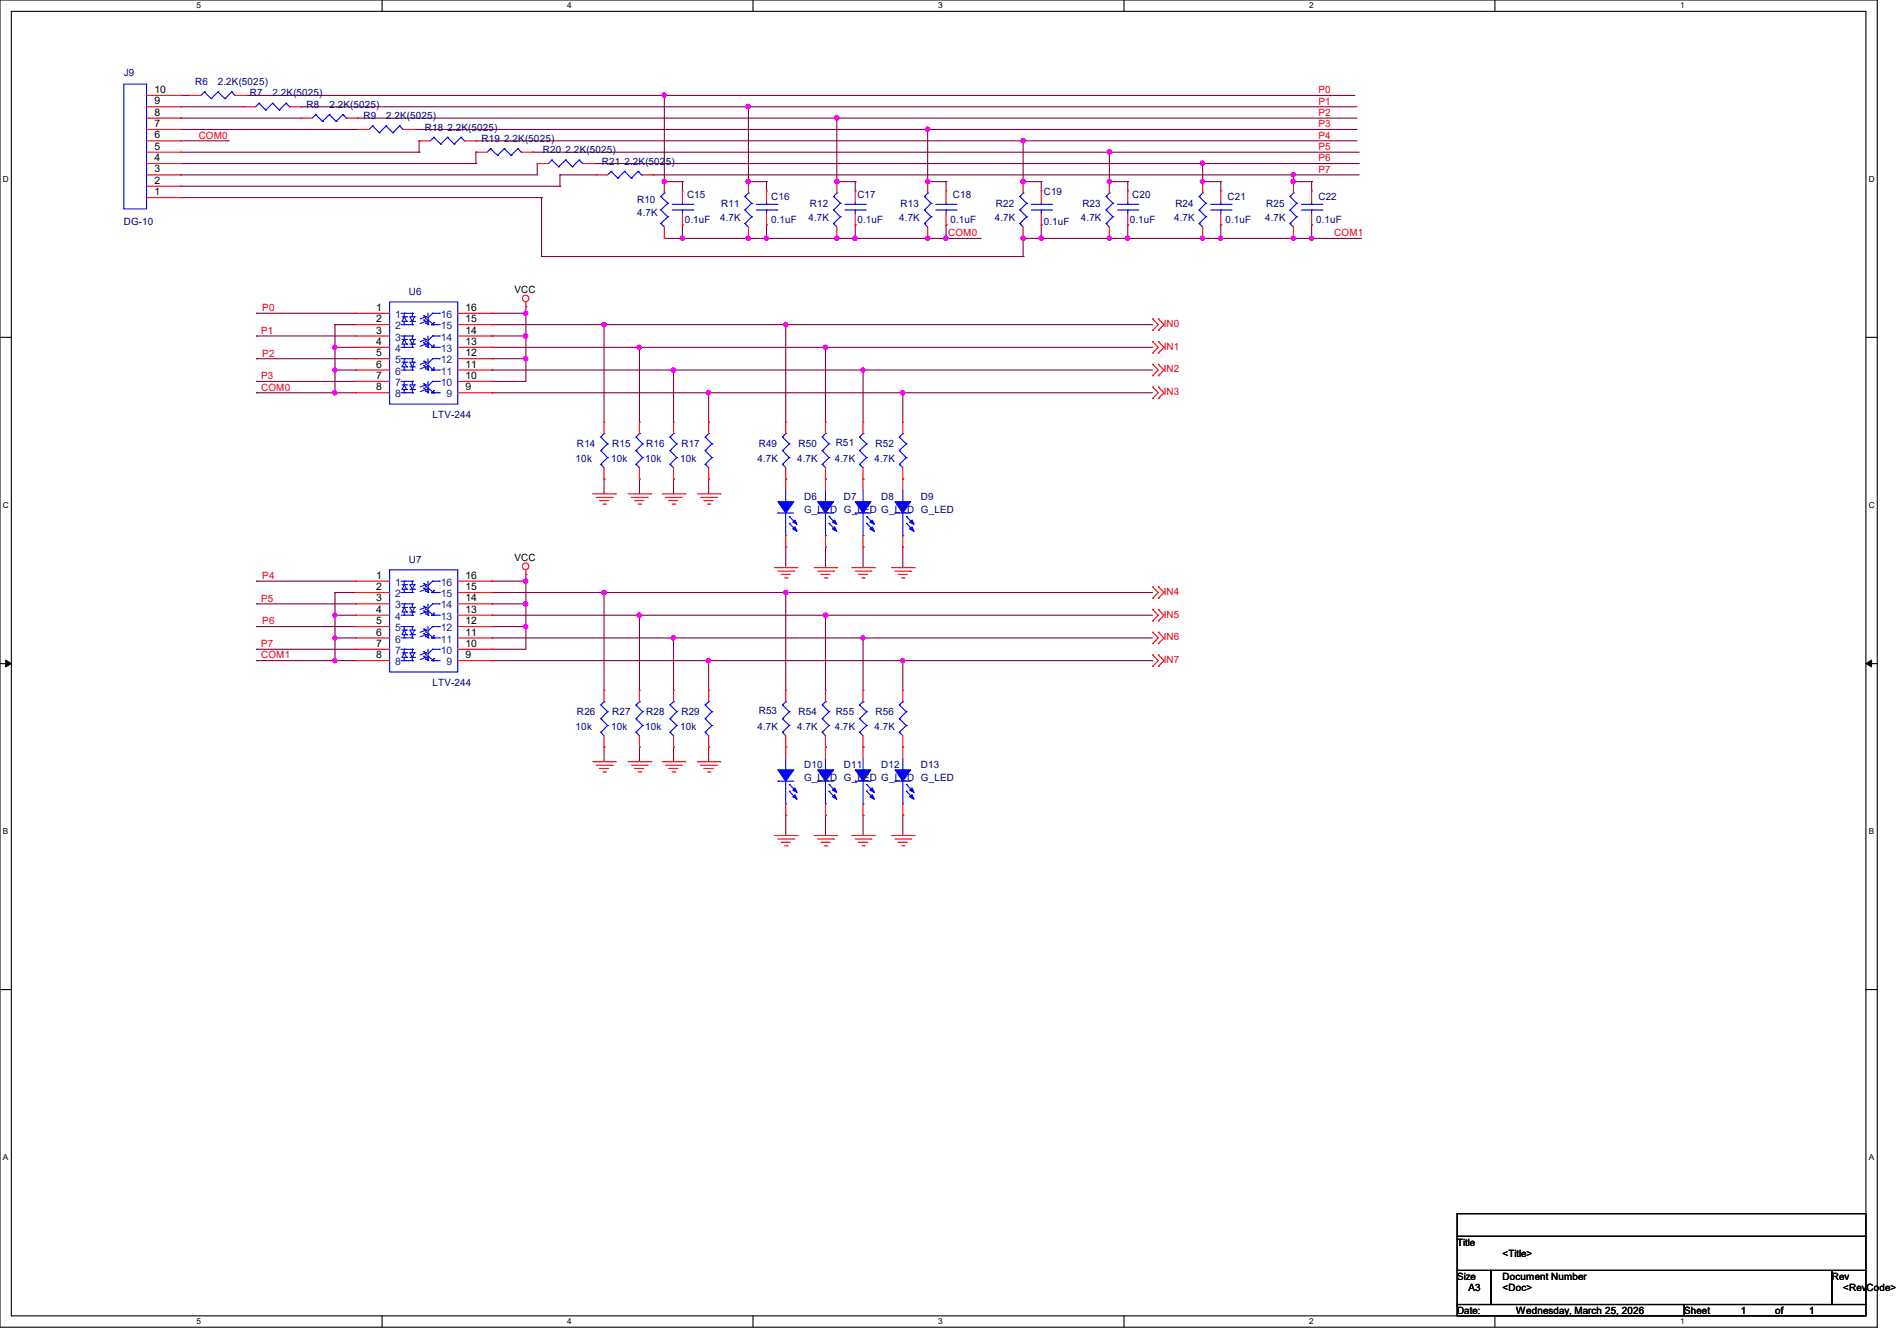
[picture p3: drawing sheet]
<svg xmlns="http://www.w3.org/2000/svg" width="297mm" height="210mm" viewBox="0 0 297 210" stroke-linecap="round" stroke-linejoin="round" font-family="sans-serif">
<path d="M0 0h293.9v207.9h-293.9zM1.8 1.8h290.3v204.3h-290.3z" fill="none" stroke="#000" stroke-width=".17"/>
<g fill="#fff">
<path d="M30.8 .2h.7v1.4h-.7z"/>
<path d="M30.8 206.2h.7v1.4h-.7z"/>
</g>
<path d="M59.8 0v1.8M59.8 206.1v1.8" fill="none" stroke="#000" stroke-width=".17"/>
<g fill="#fff">
<path d="M88.8 .2h.7v1.4h-.7z"/>
<path d="M88.8 206.2h.7v1.4h-.7z"/>
</g>
<path d="M117.9 0v1.8M117.9 206.1v1.8" fill="none" stroke="#000" stroke-width=".17"/>
<g fill="#fff">
<path d="M146.9 .2h.7v1.4h-.7z"/>
<path d="M146.9 206.2h.7v1.4h-.7z"/>
</g>
<path d="M176 0v1.8M176 206.1v1.8" fill="none" stroke="#000" stroke-width=".17"/>
<g fill="#fff">
<path d="M205 .2h.7v1.4h-.7z"/>
<path d="M205 206.2h.7v1.4h-.7z"/>
</g>
<path d="M234.1 0v1.8M234.1 206.1v1.8" fill="none" stroke="#000" stroke-width=".17"/>
<g fill="#fff">
<path d="M263.1 .2h.6v1.4h-.6z"/>
<path d="M263.1 206.2h.6v1.4h-.6z"/>
<path d="M.5 27.3h.9v1.4h-.9z"/>
<path d="M292.6 27.3h.9v1.4h-.9z"/>
<path d="M.5 78.4h.9v1.4h-.9z"/>
<path d="M292.6 78.4h.9v1.4h-.9z"/>
</g>
<path d="M0 52.8h1.8M292.1 52.8h1.8" fill="none" stroke="#000" stroke-width=".17"/>
<g fill="#fff">
<path d="M.5 129.5h.8v1.4h-.8z"/>
<path d="M292.6 129.5h.8v1.4h-.8z"/>
</g>
<path d="M0 103.9h1.8M292.1 103.9h1.8" fill="none" stroke="#000" stroke-width=".17"/>
<path d="M.9 103.4l.9 .5-.9 .5zM292.1 103.9l.9-.5v1z" fill="#000" stroke="#000" stroke-width=".16"/>
<g fill="#fff">
<path d="M.5 180.5h.8v1.4h-.8z"/>
<path d="M292.6 180.5h.8v1.4h-.8z"/>
</g>
<path d="M0 155h1.8M292.1 155h1.8M228.1 190.1h64v3.5h-64zM228.1 193.6h64v5.4h-64zM228.1 199h5.4v5.3h-5.4zM233.5 199h53.3v5.3h-53.3zM286.8 199h5.3v5.3h-5.3zM228.1 204.3h35.6v1.8h-35.6zM263.7 204.3h28.4v1.8h-28.4z" fill="none" stroke="#000" stroke-width=".17"/>
<g fill="none" stroke="#800040" stroke-width=".17">
<path d="M28.3 14.9h.1M28.3 16.7h.1M28.3 18.5h.1M28.3 14.9h1.4M28.3 16.7h9.9M28.3 18.5h18.8M38.6 14.9h.1M38.6 14.9h173.5M47.1 16.7h.1M47.1 16.7h165.4M56 18.5h.1M56 18.5h156.5"/>
<path d="M104 14.9h.1M104 14.9v13.5M117.2 16.7h.1M117.2 16.7v11.7M131 18.5h.1M131 18.5v9.9M28.3 20.3h.1M28.3 27.4h.1M28.3 29.2h.1M28.3 30.9h56.5M28.3 20.3h27.7M28.3 23.8h37.3"/>
<path d="M28.3 25.6h46.2M28.3 22.1h7.4M28.3 29.2h59.4M35.7 22.1h.1M64.9 20.3h.1M64.9 20.3h147.6M65.6 23.8h.1M65.6 22.1h.1M65.6 22.1v1.7M74.5 22.1h.1M74.5 25.6h.1M74.5 23.8h.1"/>
<path d="M74.5 22.1h138M74.5 23.8v1.8M83.4 23.8h.1M83.4 23.8h129.4M84.1 25.6h.1M84.1 25.6v1.8h-55.8M84.8 30.9h.1M84.8 30.9v9.3M87.7 27.4h.1M87.7 29.2h.1M87.7 27.4h5.6M87.7 27.4v1.8"/>
<path d="M93 25.6h.1M93 25.6h119.8M102.2 27.4h.1M102.2 27.4h110.6M104 37.3h.1M104 28.4h.1M104 37.3h49.5M104 28.4h2.8M106.8 35.2h.1M106.8 28.4h.1M106.8 37.3h.1M106.8 28.4v1.5"/>
<path d="M106.8 35.2v2.1M117.2 37.3h.1M117.2 28.4h.1M117.2 28.4h2.8M120 35.2h.1M120 28.4h.1M120 37.3h.1M120 28.4v1.5M120 35.2v2.1M131 37.3h.1M131 28.4h.1M131 28.4h2.9"/>
<path d="M133.9 35.2h.1M133.9 28.4h.1M133.9 37.3h.1M133.9 28.4v1.5M133.9 35.2v2.1M145.2 37.3h.1M145.2 28.4h.1M145.2 20.3h.1M145.2 28.4h2.9M145.2 20.3v8.1M148.1 35.2h.1M148.1 28.4h.1"/>
<path d="M148.1 28.4v1.5M148.1 35.2v2.1M153.5 37.3h.1M160.2 37.3h.1M160.2 22.1h.1M160.2 28.4h.1M160.2 22.1v6.3M160.2 37.3v2.9M160.2 37.3h53M160.2 28.4h2.8M163 35.2h.1M163 28.4h.1"/>
<path d="M163 37.3h.1M163 28.4v1.5M163 35.2v2.1M173.7 37.3h.1M173.7 28.4h.1M173.7 23.8h.1M173.7 28.4h2.9M173.7 23.8v4.6M176.6 35.2h.1M176.6 28.4h.1M176.6 37.3h.1M176.6 28.4v1.5"/>
<path d="M176.6 35.2v2.1M188.3 37.3h.1M188.3 28.4h.1M188.3 25.6h.1M188.3 28.4h2.8M188.3 25.6v2.8M191.1 35.2h.1M191.1 28.4h.1M191.1 37.3h.1M191.1 28.4v1.5M191.1 35.2v2.1M202.5 27.4h.1"/>
<path d="M202.5 37.3h.1M202.5 28.4h.1M202.5 28.4h2.9M202.5 27.4v1M205.4 35.2h.1M205.4 37.3h.1M205.4 28.4h.1M205.4 28.4v1.5M205.4 35.2v2.1M40.2 49.1h.1M40.2 52.6h.1M40.2 56.2h.1"/>
<path d="M40.2 59.7h.1M40.2 49.1h15.5M40.2 52.6h15.5M40.2 56.2h15.5M40.2 59.7h15.5M52.5 50.8h.1M52.5 54.4h.1M52.5 58h.1M52.5 50.8h3.2M52.5 54.4h3.2M52.5 58h3.2M52.5 50.8v10.7"/>
<path d="M77 50.8h.1M77 54.4h.1M77 58h.1M77 59.7h.1M77 49.1h.1M77 52.6h.1M77 56.2h.1M77 50.8h103.5M77 54.4h103.5M77 58h103.5M77 49.1h5.3M77 52.6h5.3"/>
<path d="M77 56.2h5.3M82.3 52.6h.1M82.3 49.1h.1M82.3 48h.1M82.3 56.2h.1M82.3 48v11.7h-5.3M84.8 40.2h.1M84.8 40.2h75.4M94.6 50.8h.1M94.6 50.8v15.3M100.1 54.4h.1M100.1 54.4v11.7"/>
<path d="M105.5 58h.1M105.5 58v8.1M123 50.8h.1M123 50.8v15.3M129.2 54.4h.1M129.2 54.4v11.7M135.1 58h.1M135.1 58v8.1M160.2 40.2h.1M40.2 61.5h.1M40.2 61.5h15.5M52.5 61.5h.1"/>
<path d="M77 61.5h.1M77 61.5h103.5M94.6 75h.1M94.6 75v2.3M100.1 75h.1M100.1 75v2.3M105.5 75h.1M105.5 75v2.3M111 61.5h.1M111 75h.1M111 61.5v4.6M111 75v2.3"/>
<path d="M141.4 61.5h.1M141.4 61.5v4.6M40.2 91h.1M40.2 94.6h.1M40.2 98.1h.1M40.2 91h15.5M40.2 94.6h15.5M40.2 98.1h15.5M52.5 99.9h.1M52.5 96.4h.1M52.5 92.8h.1M52.5 92.8v10.7"/>
<path d="M52.5 99.9h3.2M52.5 92.8h3.2M52.5 96.4h3.2M77 91h.1M77 94.6h.1M77 98.1h.1M77 92.8h.1M77 96.4h.1M77 99.9h.1M77 99.9h103.5M77 92.8h103.5M77 96.4h103.5"/>
<path d="M77 91h5.3M77 94.6h5.3M77 98.1h5.3M82.3 98.1h.1M82.3 94.6h.1M82.3 91h.1M82.3 90h.1M82.3 90v11.7h-5.3M94.6 92.8h.1M94.6 92.8v15.3M100.1 96.4h.1M100.1 96.4v11.7"/>
<path d="M105.5 99.9h.1M105.5 99.9v8.2M123 85.7h.1M123 92.8h.1M123 85.7v3.2M123 92.8v15.3M129.2 85.7h.1M129.2 96.4h.1M129.2 85.7v3.2M129.2 96.4v11.7M135.1 85.7h.1M135.1 99.9h.1"/>
<path d="M135.1 85.7v3.2M135.1 99.9v8.2M141.4 85.7h.1M141.4 85.7v3.2M40.2 103.5h.1M40.2 101.7h.1M40.2 103.5h15.5M40.2 101.7h15.5M52.5 103.5h.1M77 101.7h.1M77 103.5h.1M77 103.5h103.5"/>
<path d="M94.6 117h.1M94.6 117v2.3M100.1 117h.1M100.1 117v2.3M105.5 117h.1M105.5 117v2.3M111 103.5h.1M111 117h.1M111 103.5v4.6M111 117v2.3M141.4 103.5h.1M141.4 103.5v4.6"/>
<path d="M123 127.7h.1M123 127.7v3.2M129.2 127.7h.1M129.2 127.7v3.2M135.1 127.7h.1M135.1 127.7v3.2M141.4 127.7h.1M141.4 127.7v3.2"/>
</g>
<g fill="#f0f" stroke="#f0f" stroke-width=".17">
<circle cx="160.2" cy="37.3" r=".34"/>
<circle cx="110.9" cy="61.5" r=".34"/>
<circle cx="82.3" cy="52.6" r=".34"/>
<circle cx="52.4" cy="54.4" r=".33"/>
<circle cx="52.4" cy="58" r=".33"/>
<circle cx="52.4" cy="61.5" r=".33"/>
<circle cx="123" cy="50.8" r=".34"/>
<circle cx="129.2" cy="54.4" r=".34"/>
<circle cx="135.1" cy="58" r=".33"/>
<circle cx="141.3" cy="61.5" r=".33"/>
<circle cx="82.3" cy="56.2" r=".34"/>
<circle cx="82.3" cy="49.1" r=".34"/>
<circle cx="94.6" cy="50.8" r=".34"/>
<circle cx="100.1" cy="54.4" r=".34"/>
<circle cx="105.4" cy="58" r=".34"/>
<circle cx="202.5" cy="27.3" r=".34"/>
<circle cx="104" cy="28.4" r=".33"/>
<circle cx="104" cy="14.9" r=".33"/>
<circle cx="106.8" cy="37.3" r=".34"/>
<circle cx="120" cy="37.3" r=".33"/>
<circle cx="117.1" cy="37.3" r=".34"/>
<circle cx="117.1" cy="28.4" r=".34"/>
<circle cx="133.9" cy="37.3" r=".34"/>
<circle cx="131" cy="37.3" r=".34"/>
<circle cx="148.1" cy="37.3" r=".34"/>
<circle cx="145.2" cy="37.3" r=".34"/>
<circle cx="163" cy="37.3" r=".34"/>
<circle cx="176.5" cy="37.3" r=".34"/>
<circle cx="173.7" cy="37.3" r=".34"/>
<circle cx="191.1" cy="37.3" r=".33"/>
<circle cx="188.3" cy="37.3" r=".34"/>
<circle cx="117.1" cy="16.7" r=".34"/>
<circle cx="205.3" cy="37.3" r=".33"/>
<circle cx="202.5" cy="37.3" r=".34"/>
<circle cx="173.7" cy="23.8" r=".34"/>
<circle cx="188.3" cy="25.6" r=".34"/>
<circle cx="131" cy="18.5" r=".34"/>
<circle cx="145.2" cy="20.2" r=".34"/>
<circle cx="160.2" cy="22" r=".34"/>
<circle cx="160.2" cy="28.4" r=".34"/>
<circle cx="145.2" cy="28.4" r=".34"/>
<circle cx="131" cy="28.4" r=".34"/>
<circle cx="173.7" cy="28.4" r=".34"/>
<circle cx="188.3" cy="28.4" r=".34"/>
<circle cx="202.5" cy="28.4" r=".34"/>
<circle cx="52.4" cy="96.4" r=".33"/>
<circle cx="52.4" cy="99.9" r=".33"/>
<circle cx="52.4" cy="103.5" r=".33"/>
<circle cx="123" cy="92.8" r=".34"/>
<circle cx="129.2" cy="96.4" r=".34"/>
<circle cx="135.1" cy="99.9" r=".33"/>
<circle cx="141.3" cy="103.5" r=".33"/>
<circle cx="82.3" cy="98.1" r=".34"/>
<circle cx="82.3" cy="91" r=".34"/>
<circle cx="94.6" cy="92.8" r=".34"/>
<circle cx="100.1" cy="96.4" r=".34"/>
<circle cx="105.4" cy="99.9" r=".34"/>
<circle cx="110.9" cy="103.5" r=".34"/>
<circle cx="82.3" cy="94.6" r=".34"/>
</g>
<g fill="none" stroke="#f00" stroke-width=".17">
<path d="M22.9 14.9h5.4M22.9 16.7h5.4M22.9 18.5h5.4M28.3 18.5h.1M28.3 16.7h.1M28.3 14.9h.1M29.7 14.9h.1M29.7 14.9h1.8M36.8 14.9h1.8M38.2 16.7h.1M38.2 16.7h1.8M38.6 14.9h.1"/>
<path d="M45.3 16.7h1.8M47.1 16.7h.1M47.1 18.5h.1M47.1 18.5h1.8M54.2 18.5h1.8M56 18.5h.1M22.9 22.1h5.4M22.9 25.6h5.4M22.9 23.8h5.4M22.9 27.4h5.4M22.9 30.9h5.4M22.9 29.2h5.4"/>
<path d="M22.9 20.3h5.4M28.3 30.9h.1M28.3 29.2h.1M28.3 27.4h.1M28.3 25.6h.1M28.3 23.8h.1M28.3 22.1h.1M28.3 20.3h.1M56 20.3h.1M56 20.3h1.8M63.1 20.3h1.8M64.9 20.3h.1"/>
<path d="M65.6 22.1h.1M65.6 22.1h1.8M72.7 22.1h1.8M74.5 22.1h.1M74.5 23.8h.1M74.5 23.8h1.8M81.6 23.8h1.8M83.4 23.8h.1M84.1 25.6h.1M84.1 25.6h1.8M91.2 25.6h1.8M93 25.6h.1"/>
<path d="M93.3 27.4h.1M93.3 27.4h1.8M100.5 27.4h1.7M102.2 27.4h.1M104 37.3h.1M104 28.4h.1M104 28.4v1.8M104 35.6v1.7M106.8 29.9h.1M106.8 35.2h.1M106.8 29.9v1.8M106.8 33.4v1.8"/>
<path d="M117.2 37.3h.1M117.2 28.4h.1M117.2 28.4v1.8M117.2 35.6v1.7M120 29.9h.1M120 35.2h.1M120 29.9v1.8M120 33.4v1.8M131 37.3h.1M131 28.4h.1M131 28.4v1.8M131 35.6v1.7"/>
<path d="M133.9 29.9h.1M133.9 35.2h.1M133.9 29.9v1.8M133.9 33.4v1.8M145.2 37.3h.1M145.2 28.4h.1M145.2 28.4v1.8M145.2 35.6v1.7M148.1 29.9h.1M148.1 35.2h.1M148.1 29.9v1.8M148.1 33.4v1.8"/>
<path d="M160.2 37.3h.1M160.2 28.4h.1M160.2 28.4v1.8M160.2 35.6v1.7M163 29.9h.1M163 35.2h.1M163 29.9v1.8M163 33.4v1.8M173.7 37.3h.1M173.7 28.4h.1M173.7 28.4v1.8M173.7 35.6v1.7"/>
<path d="M176.6 29.9h.1M176.6 35.2h.1M176.6 29.9v1.8M176.6 33.4v1.8M188.3 37.3h.1M188.3 28.4h.1M188.3 28.4v1.8M188.3 35.6v1.7M191.1 29.9h.1M191.1 35.2h.1M191.1 29.9v1.8M191.1 33.4v1.8"/>
<path d="M202.5 37.3h.1M202.5 28.4h.1M202.5 28.4v1.8M202.5 35.6v1.7M205.4 29.9h.1M205.4 35.2h.1M205.4 29.9v1.8M205.4 33.4v1.8M55.7 49.1h.1M55.7 50.8h.1M55.7 52.6h.1M55.7 54.4h.1"/>
<path d="M55.7 56.2h.1M55.7 58h.1M55.7 59.7h.1M55.7 49.1h5.3M55.7 50.8h5.3M55.7 52.6h5.3M55.7 54.4h5.3M55.7 56.2h5.3M55.7 58h5.3M55.7 59.7h5.3M71.7 49.1h5.3M71.7 50.8h5.3"/>
<path d="M71.7 52.6h5.3M71.7 54.4h5.3M71.7 56.2h5.3M71.7 58h5.3M71.7 59.7h5.3M77 49.1h.1M77 50.8h.1M77 52.6h.1M77 54.4h.1M77 56.2h.1M77 58h.1M77 59.7h.1"/>
<path d="M82.3 48h.1M82.3 47.3v.7M180.5 51.7h.1M180.5 50h.1M180.5 55.3h.1M180.5 53.5h.1M180.5 58.8h.1M180.5 57.1h.1M180.5 50l.9 .8-.9 .9M180.5 53.5l.9 .9-.9 .9M180.5 57.1l.9 .9-.9 .8M181.4 51.7h.1"/>
<path d="M181.4 50h.1M181.4 55.3h.1M181.4 53.5h.1M181.4 58.8h.1M181.4 57.1h.1M181.4 50l.8 .8-.8 .9M181.4 53.5l.8 .9-.8 .9M181.4 57.1l.8 .9-.8 .8M55.7 61.5h.1M55.7 61.5h5.3M71.7 61.5h5.3M77 61.5h.1"/>
<path d="M92.8 77.3h3.6M93.3 77.9h2.5M93.9 78.4h.1M93.9 78.4h1.4M94.4 79h.4M94.6 75h.1M94.6 66.1h.1M94.6 66.1v1.8M94.6 73.2v1.8M94.8 79h.1M95.8 77.9h.1M96.4 77.3h.1"/>
<path d="M98.3 77.3h3.6M98.8 77.9h2.5M99.4 78.4h.1M99.4 78.4h1.4M99.9 79h.4M100.1 75h.1M100.1 66.1h.1M100.1 66.1v1.8M100.1 73.2v1.8M100.3 79h.1M101.3 77.9h.1M101.9 77.3h.1"/>
<path d="M103.7 77.3h3.5M104.2 77.9h2.5M104.7 78.4h.1M104.7 78.4h1.4M105.2 79h.4M105.5 75h.1M105.5 66.1h.1M105.5 66.1v1.8M105.5 73.2v1.8M105.6 79h.1M106.7 77.9h.1M107.2 77.3h.1"/>
<path d="M109.2 77.3h3.5M109.7 77.9h2.5M110.2 78.4h.1M110.2 78.4h1.5M110.8 79h.3M111 75h.1M111 66.1h.1M111 66.1v1.8M111 73.2v1.8M111.1 79h.1M112.2 77.9h.1M112.7 77.3h.1"/>
<path d="M123 75h.1M123 66.1h.1M123 66.1v1.8M123 73.2v3.6M129.2 75h.1M129.2 66.1h.1M129.2 66.1v1.8M129.2 73.2v3.6M135.1 75h.1M135.1 66.1h.1M135.1 66.1v1.8M135.1 73.2v3.6"/>
<path d="M141.4 75h.1M141.4 66.1h.1M141.4 66.1v1.8M141.4 73.2v3.6M180.5 62.4h.1M180.5 60.6h.1M180.5 60.6l.9 .9-.9 .9M181.4 62.4h.1M181.4 60.6h.1M181.4 60.6l.8 .9-.8 .9M55.7 91h.1M55.7 92.8h.1"/>
<path d="M55.7 94.6h.1M55.7 96.4h.1M55.7 98.1h.1M55.7 99.9h.1M55.7 91h5.3M55.7 92.8h5.3M55.7 94.6h5.3M55.7 96.4h5.3M55.7 98.1h5.3M55.7 99.9h5.3M71.7 91h5.3M71.7 92.8h5.3"/>
<path d="M71.7 94.6h5.3M71.7 96.4h5.3M71.7 98.1h5.3M71.7 99.9h5.3M77 91h.1M77 92.8h.1M77 94.6h.1M77 96.4h.1M77 98.1h.1M77 99.9h.1M82.3 90h.1M82.3 89.2v.8"/>
<path d="M121.2 88.9h3.6M121.8 89.5h2.5M122.3 90h.1M122.3 90h1.4M122.9 90.5h.3M123 85.7h.1M123 83.9v1.8M123.2 90.5h.1M124.3 89.5h.1M124.8 88.9h.1M127.5 88.9h3.5M128 89.5h2.5"/>
<path d="M128.6 90h.1M128.6 90h1.4M129.1 90.5h.4M129.2 85.7h.1M129.2 83.9v1.8M129.5 90.5h.1M130.5 89.5h.1M131 88.9h.1M133.3 88.9h3.6M133.9 89.5h2.5M134.4 90h.1M134.4 90h1.4"/>
<path d="M135 90.5h.3M135.1 85.7h.1M135.1 83.9v1.8M135.3 90.5h.1M136.4 89.5h.1M136.9 88.9h.1M139.6 88.9h3.5M140.1 89.5h2.5M140.6 90h.1M140.6 90h1.5M141.2 90.5h.3M141.4 85.7h.1"/>
<path d="M141.4 83.9v1.8M141.5 90.5h.1M142.6 89.5h.1M143.1 88.9h.1M180.5 93.7h.1M180.5 91.9h.1M180.5 97.2h.1M180.5 95.5h.1M180.5 99h.1M180.5 91.9l.9 .9-.9 .9M180.5 95.5l.9 .9-.9 .8M180.5 99l.9 .9-.9 .9"/>
<path d="M181.4 93.7h.1M181.4 91.9h.1M181.4 97.2h.1M181.4 95.5h.1M181.4 99h.1M181.4 91.9l.8 .9-.8 .9M181.4 95.5l.8 .9-.8 .8M181.4 99l.8 .9-.8 .9M55.7 101.7h.1M55.7 103.5h.1M55.7 101.7h5.3M55.7 103.5h5.3"/>
<path d="M71.7 101.7h5.3M71.7 103.5h5.3M77 101.7h.1M77 103.5h.1M92.8 119.3h3.6M93.3 119.8h2.5M94.6 117h.1M94.6 108.1h.1M94.6 108.1v1.8M94.6 115.2v1.8M95.8 119.8h.1M96.4 119.3h.1"/>
<path d="M98.3 119.3h3.6M98.8 119.8h2.5M100.1 117h.1M100.1 108.1h.1M100.1 108.1v1.8M100.1 115.2v1.8M101.3 119.8h.1M101.9 119.3h.1M103.7 119.3h3.5M104.2 119.8h2.5M105.5 117h.1M105.5 108.1h.1"/>
<path d="M105.5 108.1v1.8M105.5 115.2v1.8M106.7 119.8h.1M107.2 119.3h.1M109.2 119.3h3.5M109.7 119.8h2.5M111 117h.1M111 108.1h.1M111 108.1v1.8M111 115.2v1.8M112.2 119.8h.1M112.7 119.3h.1"/>
<path d="M123 117h.1M123 108.1h.1M123 108.1v1.8M123 115.2v3.6M129.2 117h.1M129.2 108.1h.1M129.2 108.1v1.8M129.2 115.2v3.6M135.1 117h.1M135.1 108.1h.1M135.1 108.1v1.8M135.1 115.2v3.6"/>
<path d="M141.4 117h.1M141.4 108.1h.1M141.4 108.1v1.8M141.4 115.2v3.6M180.5 100.8h.1M180.5 104.4h.1M180.5 102.6h.1M180.5 102.6l.9 .9-.9 .9M181.4 100.8h.1M181.4 104.4h.1M181.4 102.6h.1M181.4 102.6l.8 .9-.8 .9"/>
<path d="M93.9 120.4h.1M93.9 120.4h1.4M94.4 120.9h.4M94.8 120.9h.1M99.4 120.4h.1M99.4 120.4h1.4M99.9 120.9h.4M100.3 120.9h.1M104.7 120.4h.1M104.7 120.4h1.4M105.2 120.9h.4M105.6 120.9h.1"/>
<path d="M110.2 120.4h.1M110.2 120.4h1.5M110.8 120.9h.3M111.1 120.9h.1M121.2 130.9h3.6M121.8 131.4h2.5M122.3 131.9h.1M122.3 131.9h1.4M122.9 132.5h.3M123 127.7h.1M123 125.9v1.8M123.2 132.5h.1"/>
<path d="M124.3 131.4h.1M124.8 130.9h.1M127.5 130.9h3.5M128 131.4h2.5M128.6 131.9h.1M128.6 131.9h1.4M129.1 132.5h.4M129.2 127.7h.1M129.2 125.9v1.8M129.5 132.5h.1M130.5 131.4h.1M131 130.9h.1"/>
<path d="M133.3 130.9h3.6M133.9 131.4h2.5M134.4 131.9h.1M134.4 131.9h1.4M135 132.5h.3M135.1 127.7h.1M135.1 125.9v1.8M135.3 132.5h.1M136.4 131.4h.1M136.9 130.9h.1M139.6 130.9h3.5M140.1 131.4h2.5"/>
<path d="M140.6 131.9h.1M140.6 131.9h1.5M141.2 132.5h.3M141.4 127.7h.1M141.4 125.9v1.8M141.5 132.5h.1M142.6 131.4h.1M143.1 130.9h.1"/>
<circle cx="82.3" cy="46.7" r=".51"/>
<circle cx="82.3" cy="88.7" r=".51"/>
</g>
<g fill="none" stroke="#00f" stroke-width=".17">
<path d="M19.4 13.2h3.5v19.5h-3.5zM32 14.4h.1M32 14.4l-.5 .5M32 14.4l1.1 1.1M33.1 15.5h.1M34.1 14.4h.1M34.1 14.4l-1 1.1M34.1 14.4l1.1 1.1M35.2 15.5h.1M36.3 14.4h.1M36.3 14.4l-1.1 1.1M36.3 14.4l.5 .5"/>
<path d="M36.8 14.9h.1M40.6 16.2h.1M40.6 16.2l-.6 .5M40.6 16.2l1 1M41.6 17.2h.1M42.7 16.2h.1M42.7 16.2l-1.1 1M42.7 16.2l1 1M43.7 17.2h.1M44.8 16.2h.1M44.8 16.2l-1.1 1M44.8 16.2l.5 .5"/>
<path d="M45.3 16.7h.1M49.4 17.9h.1M49.4 17.9l-.5 .6M49.4 17.9l1.1 1.1M50.5 19h.1M51.6 17.9h.1M51.6 17.9l-1.1 1.1M51.6 17.9l1 1.1M52.6 19h.1M53.7 17.9h.1M53.7 17.9l-1.1 1.1M53.7 17.9l.5 .6"/>
<path d="M54.2 18.5h.1M58.3 19.7h.1M58.3 19.7l-.5 .6M58.3 19.7l1.1 1.1M60.5 19.7h.1M60.5 19.7l-1.1 1.1M60.5 19.7l1 1.1M62.6 19.7h.1M62.6 19.7l-1.1 1.1M62.6 19.7l.5 .6M59.4 20.8h.1M61.5 20.8h.1"/>
<path d="M63.1 20.3h.1M67.9 21.5h.1M67.9 21.5l-.5 .6M67.9 21.5l1.1 1.1M69 22.6h.1M70.1 21.5h.1M70.1 21.5l-1.1 1.1M70.1 21.5l1 1.1M71.1 22.6h.1M72.2 21.5h.1M72.2 21.5l-1.1 1.1M72.2 21.5l.5 .6"/>
<path d="M72.7 22.1h.1M76.8 23.3h.1M76.8 23.3l-.5 .5M76.8 23.3l1.1 1M77.9 24.3h.1M79 23.3h.1M79 23.3l-1.1 1M79 23.3l1 1M80 24.3h.1M81.1 23.3h.1M81.1 23.3l-1.1 1M81.1 23.3l.5 .5"/>
<path d="M81.6 23.8h.1M86.4 25.1h.1M86.4 25.1l-.5 .5M86.4 25.1l1.1 1M87.5 26.1h.1M88.6 25.1h.1M88.6 25.1l-1.1 1M88.6 25.1l1 1M89.6 26.1h.1M90.7 25.1h.1M90.7 25.1l-1.1 1M90.7 25.1l.5 .5"/>
<path d="M91.2 25.6h.1M95.7 26.8h.1M95.7 26.8l-.6 .6M95.7 26.8l1 1.1M96.7 27.9h.1M97.8 26.8h.1M97.8 26.8l-1.1 1.1M97.8 26.8l1 1.1M98.8 27.9h.1M99.9 26.8h.1M99.9 26.8l-1.1 1.1M99.9 26.8l.6 .6"/>
<path d="M100.5 27.4h.1M103.5 35h.1M103.5 32.9h.1M103.5 30.8h.1M103.5 35l.5 .6M103.5 32.9l1.1 1.1M103.5 30.8l1.1 1M104 30.2h.1M104 30.2l-.5 .6M104.6 34h.1M104.6 31.8h.1M104.6 34l-1.1 1"/>
<path d="M104.6 31.8l-1.1 1.1M105.2 32.9h3.3M105.2 32h3.3M106.8 32h.1M106.8 32.9h.1M106.8 31.7v.3M106.8 32.9v.5M108.5 32.9h.1M108.5 32h.1M116.6 35h.1M116.6 32.9h.1M116.6 30.8h.1"/>
<path d="M116.6 35l.6 .6M116.6 32.9l1.1 1.1M116.6 30.8l1.1 1M117.2 30.2h.1M117.2 30.2l-.6 .6M117.7 34h.1M117.7 31.8h.1M117.7 34l-1.1 1M117.7 31.8l-1.1 1.1M118.4 32.9h3.2M118.4 32h3.2M120 32h.1"/>
<path d="M120 32.9h.1M120 31.7v.3M120 32.9v.5M121.6 32.9h.1M121.6 32h.1M130.5 35h.1M130.5 32.9h.1M130.5 30.8h.1M130.5 35l.5 .6M130.5 32.9l1.1 1.1M130.5 30.8l1.1 1M131 30.2h.1"/>
<path d="M131 30.2l-.5 .6M131.6 34h.1M131.6 31.8h.1M131.6 34l-1.1 1M131.6 31.8l-1.1 1.1M132.3 32.9h3.2M132.3 32h3.2M133.9 32h.1M133.9 32.9h.1M133.9 31.7v.3M133.9 32.9v.5M135.5 32.9h.1"/>
<path d="M135.5 32h.1M144.7 35h.1M144.7 32.9h.1M144.7 30.8h.1M144.7 35l.5 .6M144.7 32.9l1.1 1.1M144.7 30.8l1.1 1M145.2 30.2h.1M145.2 30.2l-.5 .6M145.8 34h.1M145.8 31.8h.1M145.8 31.8l-1.1 1.1"/>
<path d="M145.8 34l-1.1 1M146.5 32.9h3.2M146.5 32h3.2M148.1 32h.1M148.1 32.9h.1M148.1 31.7v.3M148.1 32.9v.5M149.7 32.9h.1M149.7 32h.1M159.7 35h.1M159.7 32.9h.1M159.7 30.8h.1"/>
<path d="M159.7 35l.5 .6M159.7 32.9l1 1.1M159.7 30.8l1 1M160.2 30.2h.1M160.2 30.2l-.5 .6M160.7 34h.1M160.7 31.8h.1M160.7 34l-1 1M160.7 31.8l-1 1.1M161.5 32.9h3.1M161.5 32h3.1M163 32h.1"/>
<path d="M163 32.9h.1M163 31.7v.3M163 32.9v.5M164.6 32.9h.1M164.6 32h.1M173.2 35h.1M173.2 32.9h.1M173.2 30.8h.1M173.2 35l.5 .6M173.2 32.9l1 1.1M173.2 30.8l1 1M173.7 30.2h.1"/>
<path d="M173.7 30.2l-.5 .6M174.2 34h.1M174.2 31.8h.1M174.2 34l-1 1M174.2 31.8l-1 1.1M175 32.9h3.1M175 32h3.1M176.6 32h.1M176.6 32.9h.1M176.6 31.7v.3M176.6 32.9v.5M178.1 32.9h.1"/>
<path d="M178.1 32h.1M187.7 35h.1M187.7 32.9h.1M187.7 30.8h.1M187.7 35l.6 .6M187.7 32.9l1.1 1.1M187.7 30.8l1.1 1M188.3 30.2h.1M188.3 30.2l-.6 .6M188.8 34h.1M188.8 31.8h.1M188.8 34l-1.1 1"/>
<path d="M188.8 31.8l-1.1 1.1M189.5 32.9h3.2M189.5 32h3.2M191.1 32h.1M191.1 32.9h.1M191.1 31.7v.3M191.1 32.9v.5M192.7 32.9h.1M192.7 32h.1M202 35h.1M202 32.9h.1M202 30.8h.1"/>
<path d="M202 35l.5 .6M202 32.9l1 1.1M202 30.8l1 1M202.5 30.2h.1M202.5 30.2l-.5 .6M203 34h.1M203 31.8h.1M203 34l-1 1M203 31.8l-1 1.1M203.8 32.9h3.2M203.8 32h3.2M205.4 32h.1"/>
<path d="M205.4 32.9h.1M205.4 31.7v.3M205.4 32.9v.5M207 32.9h.1M207 32h.1M61 47.3h10.7v16h-10.7zM62.8 49.1h1.8M62.8 50.8h1.8M62.8 54.4h1.8M62.8 52.6h1.8M62.8 56.2h1.8M62.8 58h1.8"/>
<path d="M62.8 59.7h1.8M62.9 49.6h.8M62.9 53.2h.8M62.9 56.7h.8M63.3 49.1h.1M63.3 50.8h.1M63.3 49.6h.1M63.3 53.2h.1M63.3 56.7h.1M63.3 52.6h.1M63.3 54.4h.1M63.3 56.2h.1"/>
<path d="M63.3 58h.1M63.3 59.7h.1M63.3 49.1v.5M63.3 50.3v.5M63.3 52.6v.6M63.3 53.9v.5M63.3 56.2v.5M63.3 57.4v.6M63.3 59.7v.6M63.3 49.6l-.4 .7h.8M63.3 49.6l.4 .7M63.3 53.2l.4 .7"/>
<path d="M63.3 53.2l-.4 .7h.8M63.3 56.7l.4 .7M63.3 56.7l-.4 .7h.8M63.7 50.3h.1M63.7 49.6h.1M63.7 53.9h.1M63.7 53.2h.1M63.7 57.4h.1M63.7 56.7h.1M64.2 50.3h.7M64.2 53.9h.7M64.2 57.4h.7"/>
<path d="M64.6 49.1h.1M64.6 50.8h.1M64.6 54.4h.1M64.6 52.6h.1M64.6 56.2h.1M64.6 58h.1M64.6 59.7h.1M64.6 50.3h.1M64.6 53.9h.1M64.6 57.4h.1M64.6 49.1v.5M64.6 50.3v.5"/>
<path d="M64.6 52.6v.6M64.6 53.9v.5M64.6 56.2v.5M64.6 57.4v.6M64.6 59.7v.6M64.9 50.3h.1M64.9 49.6h.1M64.9 53.2h.1M64.9 53.9h.1M64.9 56.7h.1M64.9 57.4h.1M64.9 49.6h-.7l.4 .7"/>
<path d="M64.9 49.6l-.3 .7M64.9 53.2l-.3 .7M64.9 53.2h-.7l.4 .7M64.9 56.7l-.3 .7M64.9 56.7h-.7l.4 .7M66.3 49.4h.1M66.3 50.1h.1M66.3 53.7h.1M66.3 53h.1M66.3 56.6h.1M66.3 57.2h.1M66.3 49.4l.4 .2"/>
<path d="M66.3 50.1l.4 .2M66.3 53.7l.4 .2M66.3 53l.4 .2M66.3 56.6l.4 .1M66.3 57.2l.4 .2M66.7 49.6h.1M66.7 50h.1M66.7 50.3h.1M66.7 50.7h.1M66.7 53.9h.1M66.7 53.2h.1M66.7 53.5h.1"/>
<path d="M66.7 54.2h.1M66.7 57.8h.1M66.7 57.1h.1M66.7 56.7h.1M66.7 57.4h.1M66.7 49.6v.4M66.7 50.3v.4M66.7 53.2v.3M66.7 53.9v.3M66.7 56.7v.4M66.7 57.4v.4M66.7 49.6l-.9 .4"/>
<path d="M66.7 50.3l-.9 .4M66.7 53.9l-.9 .3M66.7 53.2l-.9 .3M66.7 56.7l-.9 .4M66.7 57.4l-.9 .4M67 50.8h.1M67 50.1h.1M67 53.7h.1M67 54.4h.1M67 57.2h.1M67 58h.1M67 49.1v1.7"/>
<path d="M67 52.6v1.8M67 56.2v1.8M67 59.7v1.8M67 50.1l.9 .7M67 53.7l.9 .7M67 57.2l.9 .8M67.6 50.8h.1M67.6 54.4h.1M67.6 58h.1M67.6 50.8h1.2M67.6 54.4h1.2M67.6 58h1.2"/>
<path d="M67.7 49.1h.1M67.7 52.6h.1M67.7 56.2h.1M67.7 59.7h.1M67.7 49.1h1.1M67.7 49.1l-.7 .7M67.7 52.6h1.1M67.7 52.6l-.7 .7M67.7 56.2h1.1M67.7 56.2l-.7 .7M67.7 59.7l-.7 .8M67.7 59.7h1.1"/>
<path d="M67.9 50.8h.1M67.9 50.5h.1M67.9 54.4h.1M67.9 54.1h.1M67.9 58h.1M67.9 57.6h.1M67.9 50.5v.3M67.9 54.1v.3M67.9 57.6v.4M68.8 49.1h.1M68.8 50.8h.1M68.8 54.4h.1"/>
<path d="M68.8 52.6h.1M68.8 56.2h.1M68.8 58h.1M68.8 59.7h.1M62.8 61.5h1.8M62.9 60.3h.8M63.3 60.3h.1M63.3 61.5h.1M63.3 61v.5M63.3 60.3l.4 .7M63.3 60.3l-.4 .7h.8M63.7 61h.1"/>
<path d="M63.7 60.3h.1M64.2 61h.7M64.6 61.5h.1M64.6 61h.1M64.6 61v.5M64.9 60.3h.1M64.9 61h.1M64.9 60.3l-.3 .7M64.9 60.3h-.7l.4 .7M66.3 60.8h.1M66.3 60.1h.1M66.3 60.8l.4 .2"/>
<path d="M66.3 60.1l.4 .2M66.7 61h.1M66.7 60.3h.1M66.7 61.3h.1M66.7 60.6h.1M66.7 60.3v.3M66.7 61v.3M66.7 61l-.9 .3M66.7 60.3l-.9 .3M67 61.5h.1M67 60.8h.1M67 60.8l.9 .7"/>
<path d="M67.6 61.5h.1M67.6 61.5h1.2M67.9 61.2h.1M67.9 61.5h.1M67.9 61.2v.3M68.8 61.5h.1M94.1 72.7h.1M94.1 70.6h.1M94.1 68.5h.1M94.1 72.7l.5 .5M94.1 70.6l1 1.1M94.1 68.5l1 1"/>
<path d="M94.6 67.9h.1M94.6 67.9l-.5 .6M95.1 71.7h.1M95.1 69.5h.1M95.1 71.7l-1 1M95.1 69.5l-1 1.1M99.6 72.7h.1M99.6 70.6h.1M99.6 68.5h.1M99.6 72.7l.5 .5M99.6 70.6l1 1.1M99.6 68.5l1 1"/>
<path d="M100.1 67.9h.1M100.1 67.9l-.5 .6M100.6 71.7h.1M100.6 69.5h.1M100.6 71.7l-1 1M100.6 69.5l-1 1.1M104.9 72.7h.1M104.9 70.6h.1M104.9 68.5h.1M104.9 72.7l.6 .5M104.9 70.6l1.1 1.1M104.9 68.5l1.1 1"/>
<path d="M105.5 67.9h.1M105.5 67.9l-.6 .6M106 71.7h.1M106 69.5h.1M106 71.7l-1.1 1M106 69.5l-1.1 1.1M110.4 72.7h.1M110.4 70.6h.1M110.4 68.5h.1M110.4 72.7l.6 .5M110.4 70.6l1.1 1.1M110.4 68.5l1.1 1"/>
<path d="M111 67.9h.1M111 67.9l-.6 .6M111.5 71.7h.1M111.5 69.5h.1M111.5 71.7l-1.1 1M111.5 69.5l-1.1 1.1M122.5 72.7h.1M122.5 70.6h.1M122.5 68.5h.1M122.5 72.7l.5 .5M122.5 70.6l1.1 1.1M122.5 68.5l1.1 1"/>
<path d="M123 78.6h.1M123 67.9h.1M123 76.8v1.8M123 67.9l-.5 .6M123.6 71.7h.1M123.6 69.5h.1M123.6 71.7l-1.1 1M123.6 69.5l-1.1 1.1M128.7 72.7h.1M128.7 70.6h.1M128.7 68.5h.1M128.7 72.7l.5 .5"/>
<path d="M128.7 70.6l1.1 1.1M128.7 68.5l1.1 1M129.2 67.9h.1M129.2 78.6h.1M129.2 67.9l-.5 .6M129.2 76.8v1.8M129.8 71.7h.1M129.8 69.5h.1M129.8 71.7l-1.1 1M129.8 69.5l-1.1 1.1M134.6 72.7h.1M134.6 70.6h.1"/>
<path d="M134.6 68.5h.1M134.6 72.7l.5 .5M134.6 70.6l1.1 1.1M134.6 68.5l1.1 1M135.1 67.9h.1M135.1 78.6h.1M135.1 76.8v1.8M135.1 67.9l-.5 .6M135.7 71.7h.1M135.7 69.5h.1M135.7 71.7l-1.1 1M135.7 69.5l-1.1 1.1"/>
<path d="M140.8 72.7h.1M140.8 70.6h.1M140.8 68.5h.1M140.8 72.7l.6 .5M140.8 70.6l1.1 1.1M140.8 68.5l1.1 1M141.4 78.6h.1M141.4 67.9h.1M141.4 76.8v1.8M141.4 67.9l-.6 .6M141.9 71.7h.1M141.9 69.5h.1"/>
<path d="M141.9 71.7l-1.1 1M141.9 69.5l-1.1 1.1M61 89.2h10.7v16h-10.7zM62.8 91h1.8M62.8 92.8h1.8M62.8 96.4h1.8M62.8 94.6h1.8M62.8 98.1h1.8M62.8 99.9h1.8M62.9 91.6h.8M62.9 95.1h.8M62.9 98.7h.8"/>
<path d="M63.3 91h.1M63.3 92.8h.1M63.3 91.6h.1M63.3 95.1h.1M63.3 98.7h.1M63.3 94.6h.1M63.3 96.4h.1M63.3 98.1h.1M63.3 99.9h.1M63.3 91.6l-.4 .7h.8M63.3 91v.6M63.3 92.3v.5"/>
<path d="M63.3 94.6v.5M63.3 95.8v.6M63.3 98.1v.6M63.3 99.4v.5M63.3 91.6l.4 .7M63.3 95.1l.4 .7M63.3 95.1l-.4 .7h.8M63.3 98.7l.4 .7M63.3 98.7l-.4 .7h.8M63.7 92.3h.1M63.7 91.6h.1M63.7 95.8h.1"/>
<path d="M63.7 95.1h.1M63.7 99.4h.1M63.7 98.7h.1M64.2 92.3h.7M64.2 95.8h.7M64.2 99.4h.7M64.6 91h.1M64.6 92.8h.1M64.6 96.4h.1M64.6 94.6h.1M64.6 98.1h.1M64.6 99.9h.1"/>
<path d="M64.6 92.3h.1M64.6 95.8h.1M64.6 99.4h.1M64.6 91v.6M64.6 92.3v.5M64.6 94.6v.5M64.6 95.8v.6M64.6 98.1v.6M64.6 99.4v.5M64.9 92.3h.1M64.9 91.6h.1M64.9 95.1h.1"/>
<path d="M64.9 95.8h.1M64.9 98.7h.1M64.9 99.4h.1M64.9 91.6h-.7l.4 .7M64.9 91.6l-.3 .7M64.9 95.1l-.3 .7M64.9 95.1h-.7l.4 .7M64.9 98.7l-.3 .7M64.9 98.7h-.7l.4 .7M66.3 91.4h.1M66.3 92.1h.1M66.3 95.7h.1"/>
<path d="M66.3 95h.1M66.3 98.5h.1M66.3 99.2h.1M66.3 91.4l.4 .2M66.3 92.1l.4 .2M66.3 95.7l.4 .1M66.3 95l.4 .1M66.3 98.5l.4 .2M66.3 99.2l.4 .2M66.7 91.6h.1M66.7 91.9h.1M66.7 92.3h.1"/>
<path d="M66.7 92.6h.1M66.7 95.8h.1M66.7 95.1h.1M66.7 95.5h.1M66.7 96.2h.1M66.7 99.7h.1M66.7 99h.1M66.7 98.7h.1M66.7 99.4h.1M66.7 91.6l-.9 .3M66.7 91.6v.3M66.7 92.3v.3"/>
<path d="M66.7 95.1v.4M66.7 95.8v.4M66.7 98.7v.3M66.7 99.4v.3M66.7 92.3l-.9 .3M66.7 95.8l-.9 .4M66.7 95.1l-.9 .4M66.7 98.7l-.9 .3M66.7 99.4l-.9 .3M67 92.8h.1M67 92.1h.1M67 95.7h.1"/>
<path d="M67 96.4h.1M67 99.2h.1M67 99.9h.1M67 91v1.8M67 94.6v1.8M67 98.1v1.8M67 92.1l.9 .7M67 95.7l.9 .7M67 99.2l.9 .7M67.6 92.8h.1M67.6 96.4h.1M67.6 99.9h.1"/>
<path d="M67.6 92.8h1.2M67.6 96.4h1.2M67.6 99.9h1.2M67.7 91h.1M67.7 94.6h.1M67.7 98.1h.1M67.7 91h1.1M67.7 91l-.7 .7M67.7 94.6h1.1M67.7 94.6l-.7 .7M67.7 98.1h1.1M67.7 98.1l-.7 .7"/>
<path d="M67.9 92.8h.1M67.9 92.5h.1M67.9 96.4h.1M67.9 96h.1M67.9 99.9h.1M67.9 99.6h.1M67.9 92.5v.3M67.9 96v.4M67.9 99.6v.3M68.8 91h.1M68.8 92.8h.1M68.8 96.4h.1"/>
<path d="M68.8 94.6h.1M68.8 98.1h.1M68.8 99.9h.1M121.8 80.3h.1M121.8 80.3h2.5M123 83.9h.1M123 80.3v3.6M123.6 80.9h.1M123.6 82h.1M123.6 80.9l1 1.1M123.6 82l1 1M128 80.3h.1"/>
<path d="M128 80.3h2.5M129.2 83.9h.1M129.2 80.3v3.6M129.8 80.9h.1M129.8 82h.1M129.8 80.9l1.1 1.1M129.8 82l1.1 1M133.9 80.3h.1M133.9 80.3h2.5M135.1 83.9h.1M135.1 80.3v3.6M135.7 80.9h.1"/>
<path d="M135.7 82h.1M135.7 80.9l1 1.1M135.7 82l1 1M140.1 80.3h.1M140.1 80.3h2.5M141.4 83.9h.1M141.4 80.3v3.6M141.9 80.9h.1M141.9 82h.1M141.9 80.9l1.1 1.1M141.9 82l1.1 1M62.8 101.7h1.8"/>
<path d="M62.8 103.5h1.8M62.9 102.2h.8M63.3 102.2h.1M63.3 101.7h.1M63.3 103.5h.1M63.3 101.7v.5M63.3 103v.5M63.3 102.2l.4 .8M63.3 102.2l-.4 .8h.8M63.7 103h.1M63.7 102.2h.1M64.2 103h.7"/>
<path d="M64.6 101.7h.1M64.6 103.5h.1M64.6 103h.1M64.6 101.7v.5M64.6 103v.5M64.9 102.2h.1M64.9 103h.1M64.9 102.2l-.3 .8M64.9 102.2h-.7l.4 .8M66.3 102.8h.1M66.3 102.1h.1M66.3 102.8l.4 .2"/>
<path d="M66.3 102.1l.4 .1M66.7 103h.1M66.7 102.2h.1M66.7 103.3h.1M66.7 102.6h.1M66.7 102.2v.4M66.7 103v.3M66.7 103l-.9 .3M66.7 102.2l-.9 .4M67 103.5h.1M67 102.8h.1M67 101.7v1.8"/>
<path d="M67 102.8l.9 .7M67.6 103.5h.1M67.6 103.5h1.2M67.7 101.7h.1M67.7 101.7l-.7 .7M67.7 101.7h1.1M67.9 103.1h.1M67.9 103.5h.1M67.9 103.1v.4M68.8 101.7h.1M68.8 103.5h.1M94.1 114.7h.1"/>
<path d="M94.1 112.6h.1M94.1 110.4h.1M94.1 114.7l.5 .5M94.1 112.6l1 1M94.1 110.4l1 1.1M94.6 109.9h.1M94.6 109.9l-.5 .5M95.1 113.6h.1M95.1 111.5h.1M95.1 113.6l-1 1.1M95.1 111.5l-1 1.1M99.6 114.7h.1"/>
<path d="M99.6 112.6h.1M99.6 110.4h.1M99.6 114.7l.5 .5M99.6 112.6l1 1M99.6 110.4l1 1.1M100.1 109.9h.1M100.1 109.9l-.5 .5M100.6 113.6h.1M100.6 111.5h.1M100.6 113.6l-1 1.1M100.6 111.5l-1 1.1M104.9 114.7h.1"/>
<path d="M104.9 112.6h.1M104.9 110.4h.1M104.9 114.7l.6 .5M104.9 112.6l1.1 1M104.9 110.4l1.1 1.1M105.5 109.9h.1M105.5 109.9l-.6 .5M106 113.6h.1M106 111.5h.1M106 113.6l-1.1 1.1M106 111.5l-1.1 1.1M110.4 114.7h.1"/>
<path d="M110.4 112.6h.1M110.4 110.4h.1M110.4 114.7l.6 .5M110.4 112.6l1.1 1M110.4 110.4l1.1 1.1M111 109.9h.1M111 109.9l-.6 .5M111.5 113.6h.1M111.5 111.5h.1M111.5 113.6l-1.1 1.1M111.5 111.5l-1.1 1.1M122.5 114.7h.1"/>
<path d="M122.5 112.6h.1M122.5 110.4h.1M122.5 114.7l.5 .5M122.5 112.6l1.1 1M122.5 110.4l1.1 1.1M123 109.9h.1M123 109.9l-.5 .5M123 118.8v1.8M123.6 113.6h.1M123.6 111.5h.1M123.6 113.6l-1.1 1.1M123.6 111.5l-1.1 1.1"/>
<path d="M128.7 114.7h.1M128.7 112.6h.1M128.7 110.4h.1M128.7 114.7l.5 .5M128.7 112.6l1.1 1M128.7 110.4l1.1 1.1M129.2 109.9h.1M129.2 118.8v1.8M129.2 109.9l-.5 .5M129.8 113.6h.1M129.8 111.5h.1M129.8 113.6l-1.1 1.1"/>
<path d="M129.8 111.5l-1.1 1.1M134.6 114.7h.1M134.6 112.6h.1M134.6 110.4h.1M134.6 114.7l.5 .5M134.6 112.6l1.1 1M134.6 110.4l1.1 1.1M135.1 109.9h.1M135.1 109.9l-.5 .5M135.1 118.8v1.8M135.7 113.6h.1M135.7 111.5h.1"/>
<path d="M135.7 113.6l-1.1 1.1M135.7 111.5l-1.1 1.1M140.8 114.7h.1M140.8 112.6h.1M140.8 110.4h.1M140.8 114.7l.6 .5M140.8 112.6l1.1 1M140.8 110.4l1.1 1.1M141.4 109.9h.1M141.4 109.9l-.6 .5M141.4 118.8v1.8M141.9 113.6h.1"/>
<path d="M141.9 111.5h.1M141.9 113.6l-1.1 1.1M141.9 111.5l-1.1 1.1M121.8 122.3h.1M121.8 122.3h2.5M123 120.6h.1M123 125.9h.1M123 122.3v3.6M123.6 122.9h.1M123.6 123.9h.1M123.6 122.9l1 1M123.6 123.9l1 1.1"/>
<path d="M128 122.3h.1M128 122.3h2.5M129.2 120.6h.1M129.2 125.9h.1M129.2 122.3v3.6M129.8 122.9h.1M129.8 123.9h.1M129.8 122.9l1.1 1M129.8 123.9l1.1 1.1M133.9 122.3h.1M133.9 122.3h2.5M135.1 120.6h.1"/>
<path d="M135.1 125.9h.1M135.1 122.3v3.6M135.7 122.9h.1M135.7 123.9h.1M135.7 122.9l1 1M135.7 123.9l1 1.1M140.1 122.3h.1M140.1 122.3h2.5M141.4 120.6h.1M141.4 125.9h.1M141.4 122.3v3.6M141.9 122.9h.1"/>
<path d="M141.9 123.9h.1M141.9 122.9l1.1 1M141.9 123.9l1.1 1.1"/>
</g>
<g fill="#00f" stroke="#00f" stroke-width=".17">
<path d="M133.9 120.6h2.5l-1.3 1.7z" fill-rule="evenodd"/>
<path d="M136.2 124.8l.4-.3 .3 .7z" fill-rule="evenodd"/>
<path d="M136.2 123.7l.4-.3 .3 .7z" fill-rule="evenodd"/>
<path d="M128 120.6h2.5l-1.3 1.7z" fill-rule="evenodd"/>
<path d="M130.7 124.5l.3 .7-.7-.4z" fill-rule="evenodd"/>
<path d="M130.7 123.4l.3 .7-.7-.4z" fill-rule="evenodd"/>
<path d="M140.1 78.6h2.5l-1.2 1.7z" fill-rule="evenodd"/>
<path d="M142.4 82.8l.4-.3 .3 .7z" fill-rule="evenodd"/>
<path d="M142.4 81.8l.4-.4 .3 .7z" fill-rule="evenodd"/>
<path d="M121.8 120.6h2.5l-1.3 1.7z" fill-rule="evenodd"/>
<path d="M124.5 124.5l.3 .7-.7-.4z" fill-rule="evenodd"/>
<path d="M124.5 123.4l.3 .7-.7-.4z" fill-rule="evenodd"/>
<path d="M128 78.6h2.5l-1.3 1.7z" fill-rule="evenodd"/>
<path d="M130.7 82.5l.3 .7-.7-.4z" fill-rule="evenodd"/>
<path d="M130.7 81.4l.3 .7-.7-.3z" fill-rule="evenodd"/>
<path d="M133.9 78.6h2.5l-1.3 1.7z" fill-rule="evenodd"/>
<path d="M136.2 82.8l.4-.3 .3 .7z" fill-rule="evenodd"/>
<path d="M136.2 81.8l.4-.4 .3 .7z" fill-rule="evenodd"/>
<path d="M121.8 78.6h2.5l-1.3 1.7z" fill-rule="evenodd"/>
<path d="M124.5 82.5l.3 .7-.7-.4z" fill-rule="evenodd"/>
<path d="M124.5 81.4l.3 .7-.7-.3z" fill-rule="evenodd"/>
<path d="M140.1 120.6h2.5l-1.2 1.7z" fill-rule="evenodd"/>
<path d="M142.4 124.8l.4-.3 .3 .7z" fill-rule="evenodd"/>
<path d="M142.4 123.7l.4-.3 .3 .7z" fill-rule="evenodd"/>
</g>
<g font-size="1.6" fill="#000080">
<text x="19.4" y="11.9">J9</text>
<text x="30.6" y="13.3">R6</text>
<text x="34.1" y="13.3">2.2K(5025)</text>
<text x="39.1" y="15.1">R7</text>
<text x="42.7" y="15.1">2.2K(5025)</text>
<text x="48" y="16.9">R8</text>
<text x="51.6" y="16.9">2.2K(5025)</text>
<text x="56.9" y="18.7">R9</text>
<text x="60.5" y="18.7">2.2K(5025)</text>
<text x="66.5" y="20.4">R18 2.2K(5025)</text>
<text x="75.4" y="22.2">R19 2.2K(5025)</text>
<text x="85" y="24">R20 2.2K(5025)</text>
<text x="94.2" y="25.8">R21 2.2K(5025)</text>
<text x="19.4" y="35.2">DG-10</text>
<text x="99.7" y="31.8">R10</text>
<text x="99.7" y="33.8">4.7K</text>
<text x="107.2" y="34.9">0.1uF</text>
<text x="107.6" y="30.9">C15</text>
<text x="112.7" y="34.7">4.7K</text>
<text x="112.9" y="32.4">R11</text>
<text x="120.7" y="31.3">C16</text>
<text x="120.7" y="34.9">0.1uF</text>
<text x="126.6" y="34.7">4.7K</text>
<text x="126.8" y="32.4">R12</text>
<text x="134.2" y="30.9">C17</text>
<text x="134.2" y="34.9">0.1uF</text>
<text x="140.8" y="34.7">4.7K</text>
<text x="141" y="32.4">R13</text>
<text x="148.8" y="34.9">0.1uF</text>
<text x="149.2" y="30.9">C18</text>
<text x="155.7" y="34.7">4.7K</text>
<text x="155.9" y="32.4">R22</text>
<text x="163.4" y="30.6">C19</text>
<text x="163.4" y="35.2">0.1uF</text>
<text x="169.2" y="34.7">4.7K</text>
<text x="169.5" y="32.4">R23</text>
<text x="176.9" y="34.9">0.1uF</text>
<text x="177.2" y="30.9">C20</text>
<text x="183.9" y="34.7">4.7K</text>
<text x="184" y="32.4">R24</text>
<text x="191.9" y="34.9">0.1uF</text>
<text x="192.2" y="31.3">C21</text>
<text x="198.1" y="34.7">4.7K</text>
<text x="198.2" y="32.4">R25</text>
<text x="206.1" y="34.9">0.1uF</text>
<text x="206.4" y="31.3">C22</text>
<text x="64" y="46.2">U6</text>
<text x="67.7" y="65.4">LTV-244</text>
<text x="90.3" y="70.1">R14</text>
<text x="95.8" y="70.1">R15</text>
<text x="101.2" y="70.1">R16</text>
<text x="106.7" y="70.1">R17</text>
<text x="118.8" y="70.1">R49</text>
<text x="125" y="70.1">R50</text>
<text x="130.9" y="69.9">R51</text>
<text x="137.1" y="70.1">R52</text>
<text x="90.1" y="72.4">10k</text>
<text x="95.7" y="72.4">10k</text>
<text x="101" y="72.4">10k</text>
<text x="106.5" y="72.4">10k</text>
<text x="118.6" y="72.4">4.7K</text>
<text x="124.8" y="72.4">4.7K</text>
<text x="130.7" y="72.4">4.7K</text>
<text x="136.9" y="72.4">4.7K</text>
<text x="125.9" y="78.2">D6</text>
<text x="125.9" y="80.4">G_LED G_LED G_LED G_LED</text>
<text x="132.1" y="78.2">D7</text>
<text x="138" y="78.2">D8</text>
<text x="144.2" y="78.2">D9</text>
<text x="64" y="88.2">U7</text>
<text x="67.7" y="107.4">LTV-244</text>
<text x="90.3" y="112">R26</text>
<text x="95.8" y="112">R27</text>
<text x="101.2" y="112">R28</text>
<text x="106.7" y="112">R29</text>
<text x="118.8" y="111.8">R53</text>
<text x="125" y="112">R54</text>
<text x="130.9" y="112">R55</text>
<text x="137.1" y="112">R56</text>
<text x="90.1" y="114.3">10k</text>
<text x="95.7" y="114.3">10k</text>
<text x="101" y="114.3">10k</text>
<text x="106.5" y="114.3">10k</text>
<text x="118.6" y="114.3">4.7K</text>
<text x="124.8" y="114.3">4.7K</text>
<text x="130.7" y="114.3">4.7K</text>
<text x="136.9" y="114.3">4.7K</text>
<text x="125.9" y="120.2">D10</text>
<text x="125.9" y="122.3">G_LED G_LED G_LED G_LED</text>
<text x="132.1" y="120.2">D11</text>
<text x="138" y="120.2">D12</text>
<text x="144.2" y="120.2">D13</text>
</g>
<g font-size="1.6">
<text x="24.2" y="16.3">9</text>
<text x="24.2" y="14.6">10</text>
<text x="24.2" y="23.5">5</text>
<text x="24.2" y="21.7">6</text>
<text x="24.2" y="19.9">7</text>
<text x="24.2" y="18.1">8</text>
<text x="24.2" y="28.8">2</text>
<text x="24.2" y="27">3</text>
<text x="24.2" y="25.2">4</text>
<text x="24.2" y="30.6">1</text>
<text x="80.6" y="45.9">VCC</text>
<text x="58.9" y="48.7">1</text>
<text x="58.9" y="50.5">2</text>
<text x="58.9" y="52.2">3</text>
<text x="72.9" y="48.7">16</text>
<text x="72.9" y="50.5">15</text>
<text x="72.9" y="52.2">14</text>
<text x="58.9" y="54">4</text>
<text x="58.9" y="55.8">5</text>
<text x="58.9" y="57.6">6</text>
<text x="58.9" y="59.4">7</text>
<text x="72.9" y="54">13</text>
<text x="72.9" y="55.8">12</text>
<text x="72.9" y="57.6">11</text>
<text x="72.9" y="59.4">10</text>
<text x="58.9" y="61.1">8</text>
<text x="72.9" y="61.1">9</text>
<text x="80.6" y="87.8">VCC</text>
<text x="58.9" y="90.6">1</text>
<text x="58.9" y="92.4">2</text>
<text x="58.9" y="94.2">3</text>
<text x="58.9" y="96">4</text>
<text x="72.9" y="90.6">16</text>
<text x="72.9" y="92.4">15</text>
<text x="72.9" y="94.2">14</text>
<text x="72.9" y="96">13</text>
<text x="58.9" y="97.7">5</text>
<text x="58.9" y="99.5">6</text>
<text x="58.9" y="101.3">7</text>
<text x="72.9" y="97.7">12</text>
<text x="72.9" y="99.5">11</text>
<text x="72.9" y="101.3">10</text>
<text x="58.9" y="103.1">8</text>
<text x="72.9" y="103.1">9</text>
<text x="228.1" y="195.1">Title</text>
<text x="235.2" y="196.8">&lt;Title&gt;</text>
<text x="228.1" y="200.4">Size</text>
<text x="229.9" y="202.2">A3</text>
<text x="235.2" y="200.4">Document Number</text>
<text x="235.2" y="202.2">&lt;Doc&gt;</text>
<text x="286.8" y="200.4">Rev</text>
<text x="288.6" y="202.2">&lt;RevCode&gt;</text>
<text x="228.1" y="205.7">Date:</text>
<text x="237.4" y="205.7">Wednesday, March 25, 2026</text>
<text x="263.7" y="205.7">Sheet</text>
<text x="272.6" y="205.7">1</text>
<text x="277.9" y="205.7">of</text>
<text x="283.2" y="205.7">1</text>
</g>
<g font-size="1.6" fill="#f00">
<text x="206.4" y="14.6">P0</text>
<text x="206.4" y="16.4">P1</text>
<text x="31.1" y="21.7">COM0</text>
<text x="206.4" y="23.5">P5</text>
<text x="206.4" y="18.2">P2</text>
<text x="206.4" y="19.9">P3</text>
<text x="206.4" y="21.7">P4</text>
<text x="206.4" y="27.1">P7</text>
<text x="206.4" y="25.3">P6</text>
<text x="148.5" y="37">COM0</text>
<text x="208.9" y="37">COM1</text>
<text x="40.9" y="52.3">P1</text>
<text x="41.1" y="48.7">P0</text>
<text x="182.2" y="51.2">IN0</text>
<text x="40.9" y="59.4">P3</text>
<text x="41.1" y="55.8">P2</text>
<text x="182.2" y="54.8">IN1</text>
<text x="182.2" y="58.3">IN2</text>
<text x="40.9" y="61.2">COM0</text>
<text x="182.2" y="61.9">IN3</text>
<text x="40.9" y="94.2">P5</text>
<text x="41.1" y="90.7">P4</text>
<text x="182.2" y="93.2">IN4</text>
<text x="40.9" y="101.3">P7</text>
<text x="41.1" y="97.8">P6</text>
<text x="182.2" y="96.7">IN5</text>
<text x="182.2" y="100.3">IN6</text>
<text x="40.9" y="103.1">COM1</text>
<text x="182.2" y="103.8">IN7</text>
</g>
<g font-size="1.6" fill="#004080">
<text x="61.9" y="49.8">1</text>
<text x="61.9" y="51.6">2</text>
<text x="61.9" y="53.3">3</text>
<text x="69" y="49.8">16</text>
<text x="69" y="51.6">15</text>
<text x="69" y="53.3">14</text>
<text x="61.9" y="55.1">4</text>
<text x="61.9" y="56.9">5</text>
<text x="61.9" y="58.7">6</text>
<text x="69" y="55.1">13</text>
<text x="69" y="56.9">12</text>
<text x="69" y="58.7">11</text>
<text x="61.9" y="60.5">7</text>
<text x="61.9" y="62.2">8</text>
<text x="69" y="60.5">10</text>
<text x="69.9" y="62.2">9</text>
<text x="61.9" y="91.7">1</text>
<text x="61.9" y="93.5">2</text>
<text x="61.9" y="95.3">3</text>
<text x="69" y="91.7">16</text>
<text x="69" y="93.5">15</text>
<text x="69" y="95.3">14</text>
<text x="61.9" y="97.1">4</text>
<text x="61.9" y="98.8">5</text>
<text x="61.9" y="100.6">6</text>
<text x="69" y="97.1">13</text>
<text x="69" y="98.8">12</text>
<text x="69" y="100.6">11</text>
<text x="61.9" y="102.4">7</text>
<text x="61.9" y="104.2">8</text>
<text x="69" y="102.4">10</text>
<text x="69.9" y="104.2">9</text>
</g>
<g font-size="1.3">
<text x="30.8" y="1.3">5</text>
<text x="88.8" y="1.3">4</text>
<text x="146.9" y="1.3">3</text>
<text x="205" y="1.3">2</text>
<text x="263.1" y="1.3">1</text>
<text x=".5" y="28.4">D</text>
<text x="292.6" y="28.4">D</text>
<text x=".5" y="79.5">C</text>
<text x="292.6" y="79.5">C</text>
<text x=".5" y="130.6">B</text>
<text x="292.6" y="130.6">B</text>
<text x=".5" y="181.7">A</text>
<text x="292.6" y="181.7">A</text>
<text x="30.8" y="207.4">5</text>
<text x="88.8" y="207.4">4</text>
<text x="146.9" y="207.4">3</text>
<text x="205" y="207.4">2</text>
<text x="263.1" y="207.4">1</text>
</g>
</svg>
